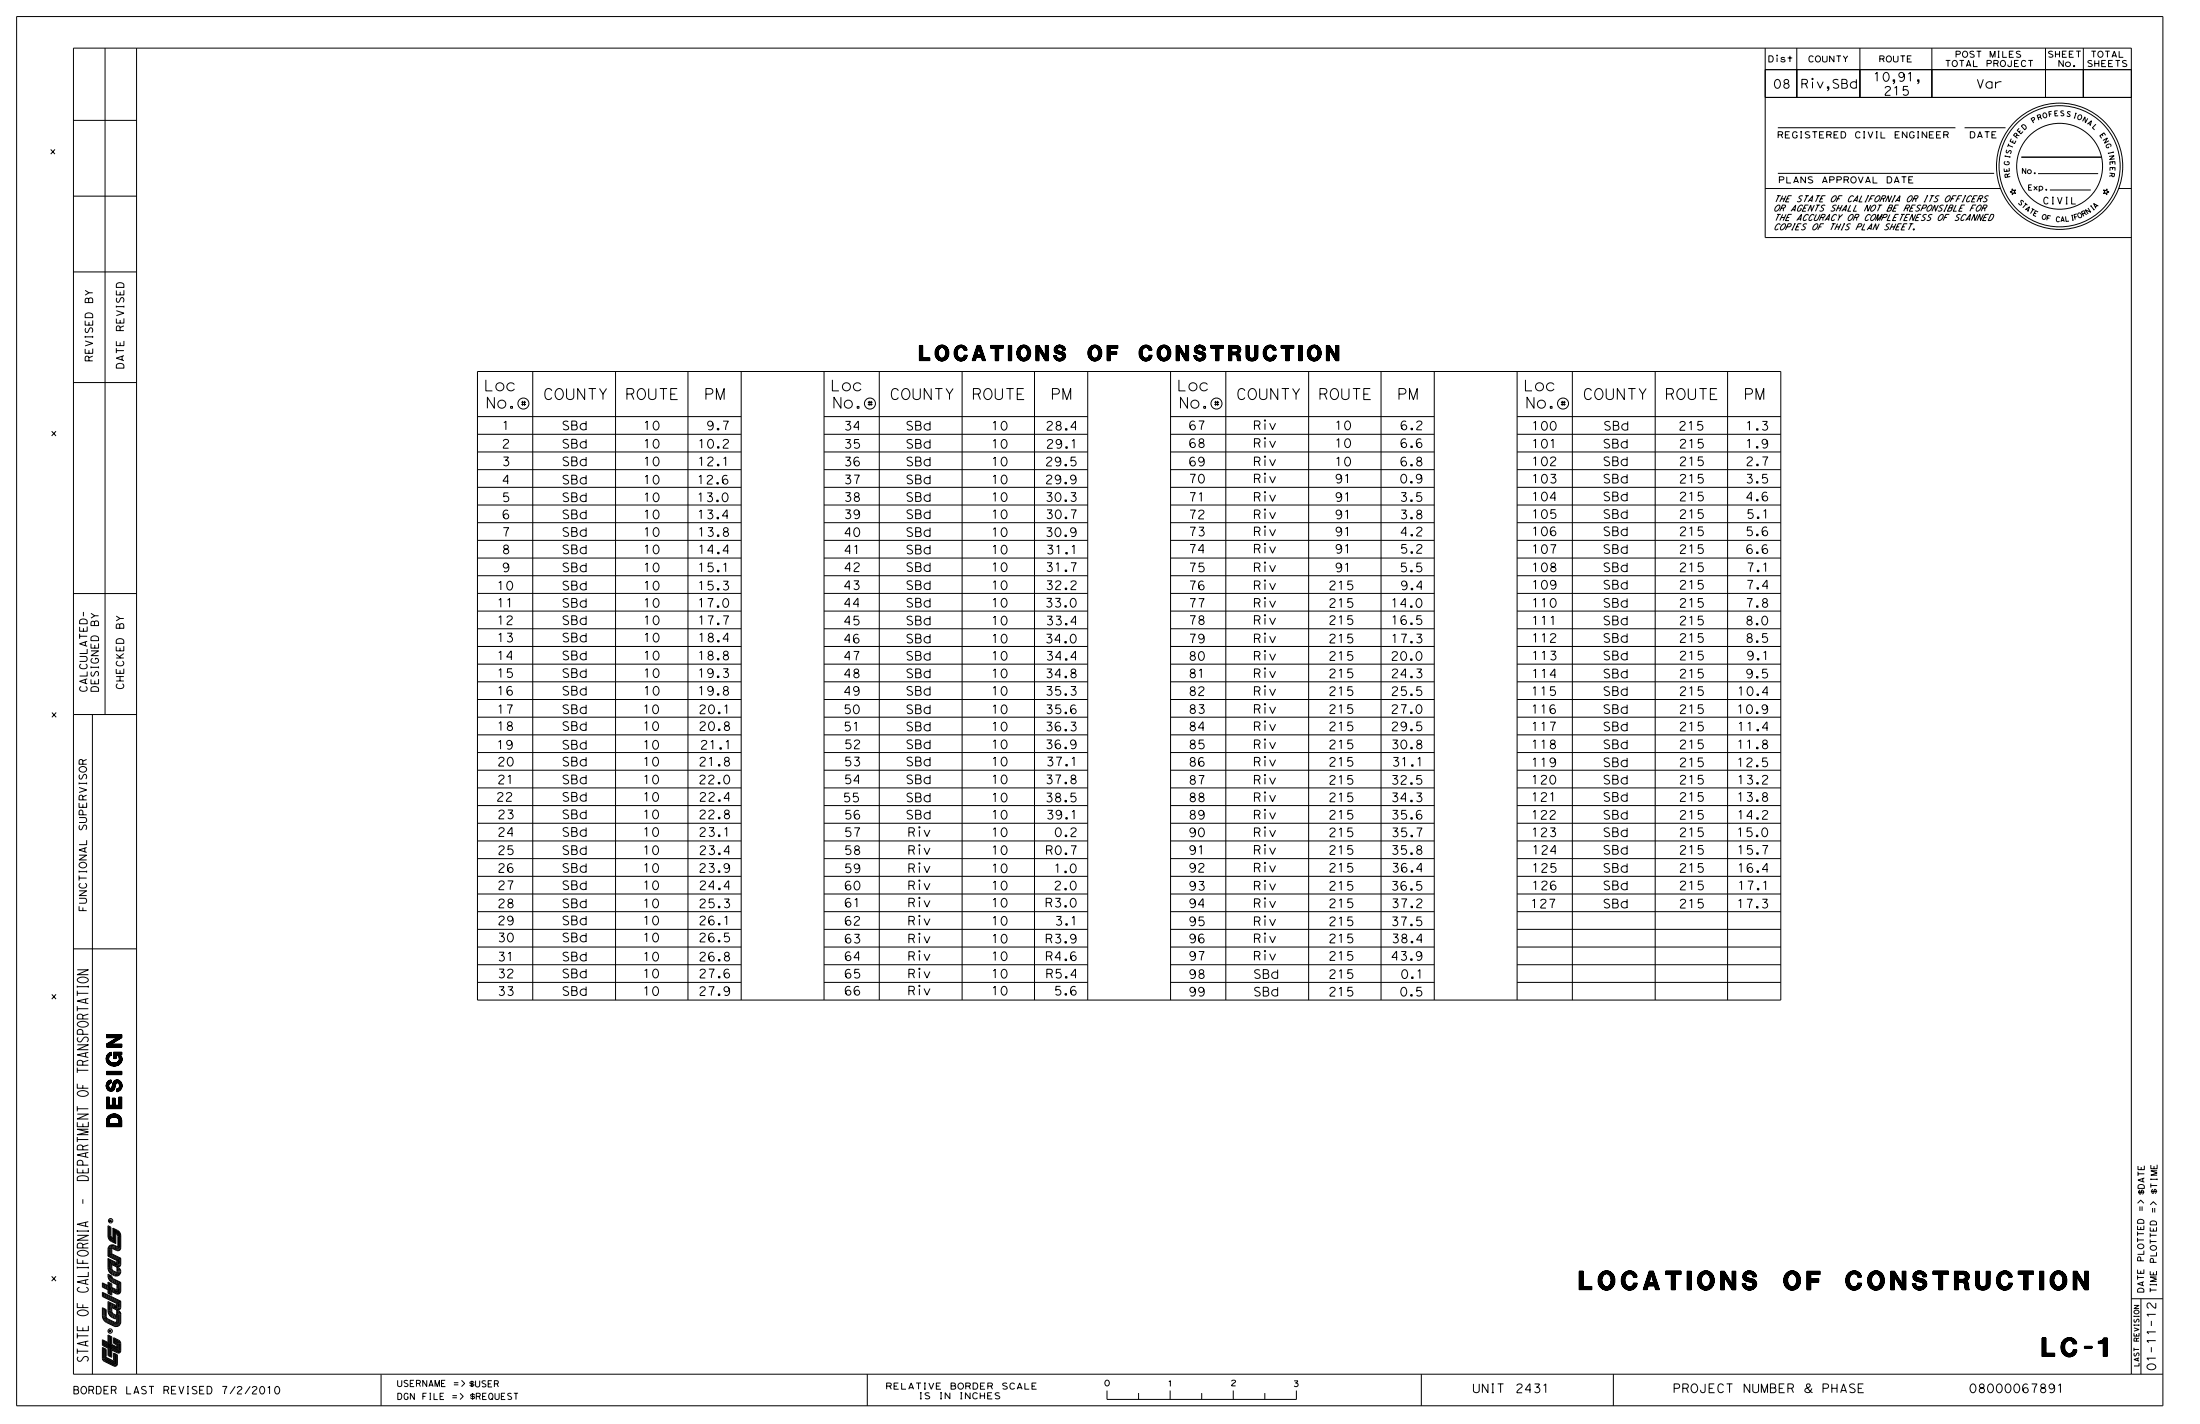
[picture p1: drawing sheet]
<svg xmlns="http://www.w3.org/2000/svg" width="432mm" height="279mm" viewBox="0 0 432 279" stroke-linecap="round" stroke-linejoin="round" font-family="sans-serif">
<g fill="none" stroke="#000" stroke-width=".2">
<path d="M3.3 3.2h421.2v272.6h-421.2zM20.6 9.4v130.8M26.8 9.4v260.2M346.5 19.1h71.8M346.5 13.7h71.8M346.5 9.4v37.2h71.8M348.8 11.3v.9M352.7 9.4v9.7M355.7 16.1v1.2M365 9.4v9.7M379.2 9.4v9.7M401.5 9.4v9.7"/>
<path d="M408.9 9.4v9.7M14.4 23.6h12.4M14.4 38.5h12.4M346.5 37h46.1M348.9 34h42.5M348.9 25.1h34.9M385.6 25.1h8M394.9 37l.3 .4 .4-.1-.2 .3 .2 .4-.4-.1-.2 .3-.1-.4-.4-.1 .4-.2zM396.7 30.8h15.7M400 34.1h11.8M402.3 37.3h8.1M412.9 37.3l.4 .1 .3-.3-.1 .4 .5 .2-.5 .1v.4l-.2-.3-.5 .1 .3-.4z"/>
<path d="M415.8 37h2.5M14.4 53.4h12.4M14.4 75.1h12.4M93.7 72.9h255.8v123.3h-255.8zM104.6 72.9v123.3M120.8 72.9v123.3M135 72.9v123.3M145.5 72.9v123.3M161.7 72.9v123.3M172.6 72.9v123.3M188.8 72.9v123.3M203 72.9v123.3"/>
<path d="M213.5 72.9v123.3M229.8 72.9v123.3M240.6 72.9v123.3M256.9 72.9v123.3M271.1 72.9v123.3M281.5 72.9v123.3M297.8 72.9v123.3M308.6 72.9v123.3M324.9 72.9v123.3M339.1 72.9v123.3M93.7 81.7h51.8M93.7 85.2h51.8"/>
<path d="M93.7 88.7h51.8M93.7 92.1h51.8M93.7 95.6h51.8M93.7 99.1h51.8M161.7 81.7h51.8M161.7 85.2h51.8M161.7 88.7h51.8M161.7 92.1h51.8M161.7 95.6h51.8M161.7 99.1h51.8M229.8 81.7h51.7M229.8 85.2h51.7"/>
<path d="M229.8 88.7h51.7M229.8 92.1h51.7M229.8 95.6h51.7M229.8 99.1h51.7M248.3 83.1v1.2M248.3 86.6v1.2M248.3 90.2v1.2M248.3 93.5v1.3M248.3 97.1v1.3M297.8 81.7h51.7M297.8 85.2h51.7M297.8 88.7h51.7"/>
<path d="M297.8 92.1h51.7M297.8 95.6h51.7M297.8 99.1h51.7M14.4 116.5h12.4M93.7 116.4h51.8M93.7 102.6h51.8M93.7 106h51.8M93.7 109.5h51.8M93.7 113h51.8M93.7 119.9h51.8M161.7 116.4h51.8M161.7 102.6h51.8"/>
<path d="M161.7 106h51.8M161.7 109.5h51.8M161.7 113h51.8M161.7 119.9h51.8M229.8 116.4h51.7M229.8 102.6h51.7M229.8 106h51.7M229.8 109.5h51.7M229.8 113h51.7M229.8 119.9h51.7M248.3 100.5v1.3M248.3 103.9v1.3"/>
<path d="M248.3 107.3v1.3M248.3 110.9v1.3M248.3 114.5v1.2M248.3 117.9v1.3M297.8 116.4h51.7M297.8 102.6h51.7M297.8 106h51.7M297.8 109.5h51.7M297.8 113h51.7M297.8 119.9h51.7M93.7 123.4h51.8M93.7 126.8h51.8"/>
<path d="M93.7 130.3h51.8M93.7 133.8h51.8M93.7 137.2h51.8M161.7 123.4h51.8M161.7 126.8h51.8M161.7 130.3h51.8M161.7 133.8h51.8M161.7 137.2h51.8M229.8 123.4h51.7M229.8 126.8h51.7M229.8 130.3h51.7M229.8 133.8h51.7"/>
<path d="M229.8 137.2h51.7M248.3 121.3v1.2M248.3 124.9v1.2M248.3 128.3v1.3M248.3 131.7v1.3M248.3 135.2v1.3M248.3 138.7v1.3M297.8 123.4h51.7M297.8 126.8h51.7M297.8 130.3h51.7M297.8 133.8h51.7M297.8 137.2h51.7"/>
<path d="M14.4 140.2h12.4M18.1 140.2v129.4M93.7 140.7h51.8M93.7 144.2h51.8M93.7 147.7h51.8M93.7 151.1h51.8M93.7 154.6h51.8M93.7 158.1h51.8M161.7 140.7h51.8M161.7 144.2h51.8M161.7 147.7h51.8M161.7 151.1h51.8"/>
<path d="M161.7 154.6h51.8M161.7 158.1h51.8M229.8 140.7h51.7M229.8 144.2h51.7M229.8 147.7h51.7M229.8 151.1h51.7M229.8 154.6h51.7M229.8 158.1h51.7M248.3 142.1v1.3M248.3 145.7v1.2M248.3 149.1v1.2M248.3 152.6v1.3"/>
<path d="M248.3 156.1v1.2M248.3 159.5v1.2M297.8 140.7h51.7M297.8 144.2h51.7M297.8 147.7h51.7M297.8 151.1h51.7M297.8 154.6h51.7M297.8 158.1h51.7M93.7 161.5h51.8M93.7 165h51.8M93.7 168.5h51.8M93.7 171.9h51.8"/>
<path d="M93.7 175.4h51.8M93.7 178.9h51.8M161.7 161.5h51.8M161.7 165h51.8M161.7 168.5h51.8M161.7 171.9h51.8M161.7 175.4h51.8M161.7 178.9h51.8M180.4 162.9v1.2M180.4 166.4v1.3M180.4 170v1.2M180.4 173.4v1.2"/>
<path d="M180.4 176.7v1.3M229.8 161.5h51.7M229.8 165h51.7M229.8 168.5h51.7M229.8 171.9h51.7M229.8 175.4h51.7M229.8 178.9h51.7M248.3 162.9v1.3M248.3 166.4v1.2M248.3 169.9v1.2M248.3 173.4v1.3M248.3 176.8v1.3"/>
<path d="M297.8 161.5h51.7M297.8 165h51.7M297.8 168.5h51.7M297.8 171.9h51.7M297.8 175.4h51.7M297.8 178.9h51.7M14.4 186.2h12.4M15.2 193.4v.4M15.2 194.4v1M15.2 197.4v1M15.2 197.9h2.1M15.2 194.9h2.1"/>
<path d="M15.2 193.6h2.1M15.2 190.3h2.1l-2.1 .9h2.1M15.3 192l.4-.2a1.17 1.17 0 0 1 1.6 .6 1.41 1.41 0 0 1-2.1-.1zM16.2 199.3a.6 .6 0 0 0-.5-.3 .6 .6 0 0 0-.5 .3v.6h2.1M16.8 196v.8M17.3 193.4v.4M17.3 199l-1.1 .3v.6M17.3 195.9l-2.1 .5 2.1 .5M93.7 182.3h51.8M93.7 185.8h51.8M93.7 189.3h51.8M93.7 192.8h51.8"/>
<path d="M161.7 182.3h51.8M161.7 185.8h51.8M161.7 189.3h51.8M161.7 192.8h51.8M180.4 180.3v1.2M180.4 183.8v1.2M180.4 187.2v1.3M180.4 190.7v1.2M180.4 194v1.3M229.8 182.3h51.7M229.8 185.8h51.7M229.8 189.3h51.7"/>
<path d="M229.8 192.8h51.7M248.3 180.4v1.2M248.3 183.7v1.3M248.3 187.2v1.2M297.8 182.3h51.7M297.8 185.8h51.7M297.8 189.3h51.7M297.8 192.8h51.7M15.2 212.6v.9h2.1M15.2 209.5v1M15.2 217v1M15.2 217.5h2.1"/>
<path d="M15.2 210h2.1M15.2 218.6h2.1l-2.1 1h2.1M15.2 205h2.1l-2.1 1h2.1M15.3 214.3l.4-.2a1.17 1.17 0 0 1 1.6 .6 1.41 1.41 0 0 1-2.1-.1zM15.3 200.7l.4-.2a1.17 1.17 0 0 1 1.6 .6 1.41 1.41 0 0 1-2.1-.1zM15.3 203.5a.52 .52 0 0 0 .1 .9 .52 .52 0 0 0 .8-.4 .55 .55 0 0 1 .8-.5 .55 .55 0 0 1 .1 .9M16.2 208.4a.6 .6 0 0 0-.5-.4 .6 .6 0 0 0-.5 .4v.6h2.1M16.3 212.9v.6M16.3 202.9v-.6a.61 .61 0 0 0-.6-.3 .61 .61 0 0 0-.5 .3v.6h2.1M16.8 206.6v.8M17.3 208l-1.1 .4v.6M17.3 206.5l-2.1 .5 2.1 .5"/>
<path d="M15.2 223.1v1M15.2 223.6h2.1M15.2 231a1.61 1.61 0 0 1 2.1 .2v.4h-2.1zM16.2 225a.6 .6 0 0 0-.5-.4 .6 .6 0 0 0-.5 .4v.6h2.1M16.3 235.3v.9M16.3 228.6v-.6a.61 .61 0 0 0-.6-.3 .61 .61 0 0 0-.5 .3v.6h2.1M16.3 220.4v.7M16.3 229.5v.6M16.8 226.2v.8M16.8 239.8v.8M17.3 239.7l-2.1 .5 2.1 .5M17.3 229.2v.9h-2.1v-.9"/>
<path d="M17.3 226.1l-2.1 .5 2.1 .5M17.3 224.6l-1.1 .4v.6M17.3 221.6h-2.1l2.1 .5-2.1 .5h2.1M17.3 220.1v1h-2.1v-.9M422 236.4l.6-.6 .7 .6M15.2 255.7v.9h2.1M15.2 247v.9h2.1M15.2 241.4v.3M15.2 248.5v.4M15.2 248.7h2.1M15.2 241.5h2.1M15.2 242.4h2.1l-2.1 .9h2.1"/>
<path d="M15.3 257.3l.4-.2a1.17 1.17 0 0 1 1.6 .6 1.41 1.41 0 0 1-2.1-.1zM15.3 245.6l.4-.2a1.17 1.17 0 0 1 1.6 .6 1.41 1.41 0 0 1-2.1-.1zM15.6 252.6a.49 .49 0 0 0-.4 .6 .49 .49 0 0 0 .7 .3 1.1 1.1 0 0 0 1.4-.5l-.1-.3-.3-.1M16.2 244.2a.6 .6 0 0 0-.5-.3 .6 .6 0 0 0-.5 .3v.7h2.1M16.3 247.3v.6M16.3 255.9v.7M16.8 251.1v.8M17.3 249.6v.9h-2.1M17.3 241.4v.3M17.3 248.5v.4M17.3 251l-2.1 .5 2.1 .5M17.3 243.9l-1.1 .3v.7"/>
<path d="M20.2 252.3l3.1 1.5M20.2 253.9l3.2 1.6v1l-.2 .3-1.6-.7M20.2 254.1l3 1.5v.9l-.1 .1-1.5-.7M20.4 256.9v1.3a1.18 1.18 0 0 0 .6 1l1.7 .8 .6-.2 .1-.4v-1.5l-.4-.4M20.5 256.9v1.3M21.2 246.9l.7 1.2M21.2 246.9v1.9a1.65 1.65 0 0 0 2.1 1.4l.4-.4v-.4l-.2-.5-1.6-.8M21.2 252.2l-1.1-.5v.8l1.1 .6M21.2 252.2v-.6l.7 .3v.7M21.2 253.1v.7l.7 .3v-.7M21.2 252.2l.7 1.2M21.2 246.5l1.8 .8"/>
<path d="M21.2 246.9l1.5 .7h.2l.1-.3M21.3 250.2l.5 .3 .4 .5 1.4 .7v1.6a.5 .5 0 0 1-.7 .4l-1.1-.5v.7l-.5-.2v-.7l-1.1-.5v-.6l1.1 .5v-.6l.5 .2v.7l1 .4 .3-.3v-.8a1.98 1.98 0 0 1-1.8-1.7zM21.4 240.8l.1 2a1.46 1.46 0 0 0 1.1 .9M21.5 255.7v1.5a1.35 1.35 0 0 0 1.5 1.2M21.5 250.3a1.17 1.17 0 0 0 .6 1.1l1.1 .5v1.7M21.5 251.8v2M21.5 248.8a1.38 1.38 0 0 0 1.6 1.2 .56 .56 0 0 0 .3-.5 .56 .56 0 0 0-.3-.5M21.5 240.8v1.7a1.18 1.18 0 0 0 1.1 1.1M21.6 255.7v1.5a1.13 1.13 0 0 0 1.4 1M21.6 242.5l.2 .5 .8 .4M21.6 251.9v1.9M21.7 248.8a1.19 1.19 0 0 0 1.3 1.1l.2-.4-.1-.3"/>
<path d="M21.7 250.4l.3 .7 1.4 .7v1.8l-3.2-1.5M21.9 248.1l.1 1 .8 .5 .2-.1v-.9M21.9 252.6l-.7 .5M21.9 246l-.7 .5M21.9 246l1.8 .9M22.2 242.9l.5 1.1M22.2 241l.5 1.1M22.2 241a1.74 1.74 0 0 1 1.5 1.5v2.5l-.3 .3-.3 .1-1.1-.4-.1 1M22.2 242.9l-.3-.2-.1-.3v-1.6l-.6-.3v2a1.17 1.17 0 0 0 .7 1.1l.8 .4M22.2 241v1.9M22.3 241.3l1.1 .5M22.3 241.4l1 .5"/>
<path d="M22.3 241.6l.9 .5 .2 .5M22.3 241.5l1 .5 .2 .6M22.4 244.4a.73 .73 0 0 0-1.1 .7v1.3l1.8 .9-.1 .4-.2 .1-1.5-.7v1.7a1.49 1.49 0 0 0 1.2 1.4M22.4 241.6v1.7M22.5 241.7v1.7M22.7 242.1l.3 .2 .1 .3v1.9l-.1 .1a1.11 1.11 0 0 0-1.6 0l-.2 .5v1.4M22.7 242.1v1.9M22.9 255.8v.2l-.3 .1-1.4-.7v1.8a1.74 1.74 0 0 0 1.7 1.6v.4l-.2 .3-1.7-.8-.2-.4v-1.4l-.7-.3v1.6M22.9 257v.8l-.2 .2a.81 .81 0 0 1-.8-.7v-.7l1.4 .6M23 252.1l-.1 .9-1-.4M23 241.5l-.7-.3v1.9a.76 .76 0 0 1-.7-.7v-1.5l-.3-.2v1.8a1.37 1.37 0 0 0 1.3 1.3v-1.9a.77 .77 0 0 1 .7 .7l-.1 2-.3 .1-.5-.3M23 241.5a1.05 1.05 0 0 1 .6 1v2.3a.45 .45 0 0 1-.7 .4l-.7-.3h-.3l-.1 1.2 1.8 .9v1a.46 .46 0 0 1-.7 .5l-1.1-.6v.9a1.02 1.02 0 0 0 1.2 .9l.1-.9a.74 .74 0 0 1 .4 1 .74 .74 0 0 1-1 .4"/>
<path d="M23 257.6l.2 .3v1.5a.46 .46 0 0 1-.6 .4l-1.5-.7a1.01 1.01 0 0 1-.6-.9M23 257.8v.2a.9 .9 0 0 1-1.2-.7v-.9l1.1 .5a.46 .46 0 0 0 .7-.4v-1.1l-3.4-1.6v.5l2.8 1.4v.4l-.2 .1-1.5-.6v1.6a1.54 1.54 0 0 0 1.7 1.4M23.1 241.7l.3 .4 .2 .5M23.2 255.9a.49 .49 0 0 1-.7 .4M23.2 259.2a.56 .56 0 0 1-.8 .5M23.2 257.3l-.2-.1v2l-.3 .4-.2-.1-1.6-.8-.2-.4v-1.3l-.5-.2a2.42 2.42 0 0 0 .5 2.4l1.7 .9a.79 .79 0 0 0 1.2-.7v-1.5l-.3-.6M23.2 252.8a.47 .47 0 0 1-.6 .4M23.2 247.5a.5 .5 0 0 1-.7 .4M23.2 244.8l-.1 .2-1-.5-.4 .1-.2 .3v1.4l1.7 .9v.8l-.1 .2-1.6-.8v1.4M23.3 257.2l.3 .4 .1 1.8a.91 .91 0 0 1-1.3 .8l-1.5-.7a1.46 1.46 0 0 1-.8-1.3M23.3 257.2l.4 .7M23.4 242.5v2.3"/>
<path d="M23.4 255.9l-.3 .5-.7 .1M23.4 244.8l-.2 .3-1-.4-.5 .1-.1 1.4 1.8 .9v.9l-.2 .3h-.2l-1.4-.6v1.1M23.4 252.8l-.3 .6h-.6M23.4 247.5l-.3 .5-.6 .1M23.4 244.5l-.1 .2-.5 .1M23.5 242.5v2.3M23.7 255.3l-.8 .5M23.7 246.9l-.7 .4M23.7 251.6l-.7 .5M23.7 255.3l-3.6-1.7v.8l2.8 1.4M23.7 255.3v1.4l-.5 .4-.3-.1M23.7 251.6v1.7l-.1 .4-.6 .2-1.1-.5"/>
<path d="M23.7 251.6l-1.4-.7-.4-.5-.7-.4a1.56 1.56 0 0 0 .8 1.6l1 .5M23.7 246.9v1.3l-.5 .4h-.3M418.3 254.8h6.2M420.2 254.8v14.8M15.2 261.6v1M15.2 264.6v1M15.2 265.1h2.1M15.2 262.1h2.1M15.3 266.2a.52 .52 0 0 0 .1 .9 .52 .52 0 0 0 .8-.5 .55 .55 0 0 1 .8-.4 .55 .55 0 0 1 .1 .9M16.3 260.5v.6M16.8 263.2v.8M17.3 263.1l-2.1 .5 2.1 .5"/>
<path d="M17.3 260.1v1h-2.1v-.9M20.1 262.9l1.1 .5v-1.5l.7 .4v1.5l1 .5v-.4l-.6-.3v-1.1l1 .4 .3 .4 .1 1.8a.44 .44 0 0 1-.6 .3l-1.2-.5v1.4l-.7-.3v-1.5l-1.1-.5zM20.2 263.8l3 1.4M20.2 264.6l.5 .2v1.6l1.7 .8v-1.5l.5 .2-.1 1.9-.4 .1-2-1-.2-.4zM20.2 263.6l3.1 1.5M20.2 263.2l2.9 1.4v-.9l-.7-.3M20.3 264.6l.1 2.2 2.1 1 .3-.2v-1.8M20.4 266.7l2.2 1M20.5 264.7v1.9l2.2 1v-1.8M20.6 264.7v1.8l1.9 .9v-1.7M20.7 266.3l1.7 .8M20.8 266.2v-1.5l-.7-.3v2.4l.4 .3 1.9 .9a.47 .47 0 0 0 .6-.4v-1.8l-.7-.3v1.4"/>
<path d="M21.3 263.6l-1.1-.5v.8l1.1 .5M21.3 262.1l.5 .3v3.7l-.5-.2zM21.4 262.2v3.7M21.6 262.2v3.8M21.7 262.3v3.8M21.8 263.9l1.3 .6M22.4 262.8l1 .6v1.7l-.2 .1M22.4 263.1l.9 .4v1.5l-3.1-1.5M22.4 263.2l.8 .4v1.2l-3-1.5M22.4 262.9l1 .5M23.1 263.8l-.7-.3v-.8l.8 .4 .3 .3v1.9h-.4l-1.3-.6M23.4 265l-.2 .2"/>
<path d="M74.8 269.7v6.1M170.2 269.6v6.2M217.3 272.8v1.8h37.1v-1.8M223.5 273.3v1.3M229.7 272.8v1.8M235.9 273.3v1.3M242.1 272.8v1.8M248.2 273.3v1.3M279 269.6v6.2M316.7 269.6v6.2M424.5 269.6h-410.1v-260.2h403.9v260.2"/>
<circle cx="348.8" cy="10.9" r=".09"/>
<circle cx="355.7" cy="15.5" r=".12"/>
<circle cx="404.2" cy="32.6" r="11.9"/>
<circle cx="404.2" cy="32.6" r="12.4"/>
<circle cx="404.2" cy="32.6" r="8.4"/>
<circle cx="102.7" cy="79.2" r="1.08"/>
<circle cx="170.7" cy="79.2" r="1.08"/>
<circle cx="238.8" cy="79.2" r="1.08"/>
<circle cx="306.8" cy="79.2" r="1.08"/>
<circle cx="248.3" cy="96.6" r=".12"/>
<circle cx="248.3" cy="93" r=".12"/>
<circle cx="248.3" cy="82.5" r=".12"/>
<circle cx="248.3" cy="86" r=".12"/>
<circle cx="248.3" cy="89.6" r=".12"/>
<circle cx="248.3" cy="110.4" r=".12"/>
<circle cx="248.3" cy="113.9" r=".12"/>
<circle cx="248.3" cy="100" r=".12"/>
<circle cx="248.3" cy="106.7" r=".12"/>
<circle cx="248.3" cy="103.4" r=".12"/>
<circle cx="248.3" cy="117.4" r=".12"/>
<circle cx="248.3" cy="124.3" r=".12"/>
<circle cx="248.3" cy="138.2" r=".12"/>
<circle cx="248.3" cy="120.7" r=".12"/>
<circle cx="248.3" cy="127.8" r=".12"/>
<circle cx="248.3" cy="134.7" r=".12"/>
<circle cx="248.3" cy="131.2" r=".12"/>
<circle cx="248.3" cy="152.1" r=".12"/>
<circle cx="248.3" cy="158.9" r=".12"/>
<circle cx="248.3" cy="145.1" r=".12"/>
<circle cx="248.3" cy="148.5" r=".12"/>
<circle cx="248.3" cy="155.5" r=".12"/>
<circle cx="248.3" cy="141.6" r=".12"/>
<circle cx="180.4" cy="179.7" r=".12"/>
<circle cx="180.4" cy="162.3" r=".12"/>
<circle cx="180.4" cy="165.9" r=".12"/>
<circle cx="180.4" cy="176.2" r=".12"/>
<circle cx="180.4" cy="172.8" r=".12"/>
<circle cx="180.4" cy="169.4" r=".12"/>
<circle cx="248.3" cy="165.8" r=".12"/>
<circle cx="248.3" cy="176.3" r=".12"/>
<circle cx="248.3" cy="179.8" r=".12"/>
<circle cx="248.3" cy="169.3" r=".12"/>
<circle cx="248.3" cy="172.9" r=".12"/>
<circle cx="248.3" cy="162.4" r=".12"/>
<circle cx="180.4" cy="190.1" r=".12"/>
<circle cx="180.4" cy="183.2" r=".12"/>
<circle cx="180.4" cy="186.7" r=".12"/>
<circle cx="180.4" cy="193.4" r=".12"/>
<circle cx="248.3" cy="186.6" r=".12"/>
<circle cx="248.3" cy="183.2" r=".12"/>
<circle cx="21.7" cy="239.5" r=".43"/>
<circle cx="21.6" cy="261.2" r=".43"/>
</g>
<g font-size="3.6">
<text x="309.9" y="253">LOCATIONS OF CONSTRUCTION</text>
<text x="400.8" y="266.1">LC-1</text>
</g>
<g font-size="3">
<text x="180.4" y="70.8">LOCATIONS OF CONSTRUCTION</text>
<text x="23.9" y="210.9" transform="rotate(-90 23.9 210.9)">IG N</text>
<text x="23.9" y="221.1" transform="rotate(-90 23.9 221.1)">D ES</text>
</g>
<g font-size="2.2">
<text x="94.9" y="76.7">Loc</text>
<text x="162.9" y="76.7">Loc</text>
<text x="230.9" y="76.7">Loc</text>
<text x="298.9" y="76.7">Loc</text>
<text x="95.3" y="80.1">No.</text>
<text x="106.5" y="78.4">COUNTY</text>
<text x="122.7" y="78.4">ROUTE</text>
<text x="138.1" y="78.4">PM</text>
<text x="163.3" y="80.1">No.</text>
<text x="174.6" y="78.4">COUNTY</text>
<text x="190.7" y="78.4">ROUTE</text>
<text x="206.2" y="78.4">PM</text>
<text x="231.3" y="80.1">No.</text>
<text x="242.6" y="78.4">COUNTY</text>
<text x="258.7" y="78.4">ROUTE</text>
<text x="274.2" y="78.4">PM</text>
<text x="299.3" y="80.1">No.</text>
<text x="310.6" y="78.4">COUNTY</text>
<text x="326.7" y="78.4">ROUTE</text>
<text x="342.2" y="78.4">PM</text>
</g>
<g font-size="1.8">
<text x="348" y="17.3">08</text>
<text x="353.3" y="17.3">Riv,SBd</text>
<text x="367.6" y="15.9">10,91,</text>
<text x="387.8" y="17.3">Var</text>
<text x="369.6" y="18.7">215</text>
</g>
<g font-size="1.7">
<text x="98.4" y="87.9">2</text>
<text x="98.4" y="84.3">1</text>
<text x="110.2" y="84.3">SBd</text>
<text x="110.2" y="87.9">SBd</text>
<text x="126.2" y="84.3">10</text>
<text x="126.2" y="87.9">10</text>
<text x="136.9" y="87.9">10.2</text>
<text x="138.5" y="84.3">9.7</text>
<text x="165.6" y="88">35</text>
<text x="165.6" y="84.4">34</text>
<text x="177.7" y="84.4">SBd</text>
<text x="177.7" y="88">SBd</text>
<text x="194.5" y="84.4">10</text>
<text x="194.5" y="88">10</text>
<text x="205.2" y="84.4">28.4</text>
<text x="205.2" y="88">29.1</text>
<text x="233.2" y="87.8">68</text>
<text x="233.2" y="84.3">67</text>
<text x="245.9" y="87.8">Riv</text>
<text x="245.9" y="84.3">Riv</text>
<text x="261.9" y="84.3">10</text>
<text x="261.9" y="87.8">10</text>
<text x="274.7" y="87.8">6.6</text>
<text x="274.7" y="84.3">6.2</text>
<text x="300.5" y="87.9">101</text>
<text x="300.5" y="84.4">100</text>
<text x="314.5" y="87.9">SBd</text>
<text x="314.6" y="84.4">SBd</text>
<text x="329.4" y="84.4">215</text>
<text x="329.5" y="87.9">215</text>
<text x="342.5" y="87.9">1.9</text>
<text x="342.5" y="84.4">1.3</text>
<text x="98.4" y="95">4</text>
<text x="98.4" y="91.4">3</text>
<text x="110.2" y="91.4">SBd</text>
<text x="110.2" y="95">SBd</text>
<text x="126.2" y="91.4">10</text>
<text x="126.2" y="95">10</text>
<text x="136.7" y="95">12.6</text>
<text x="136.8" y="91.4">12.1</text>
<text x="165.6" y="94.9">37</text>
<text x="165.6" y="91.4">36</text>
<text x="177.7" y="91.4">SBd</text>
<text x="177.7" y="94.9">SBd</text>
<text x="194.5" y="91.4">10</text>
<text x="194.5" y="94.9">10</text>
<text x="205" y="94.9">29.9</text>
<text x="205.1" y="91.4">29.5</text>
<text x="233.2" y="94.8">70</text>
<text x="233.2" y="91.4">69</text>
<text x="245.9" y="91.4">Riv</text>
<text x="245.9" y="94.8">Riv</text>
<text x="261.9" y="91.4">10</text>
<text x="261.9" y="94.8">91</text>
<text x="274.6" y="94.8">0.9</text>
<text x="274.7" y="91.4">6.8</text>
<text x="300.5" y="94.8">103</text>
<text x="300.5" y="91.4">102</text>
<text x="314.5" y="91.4">SBd</text>
<text x="314.5" y="94.8">SBd</text>
<text x="329.5" y="94.8">215</text>
<text x="329.5" y="91.4">215</text>
<text x="342.5" y="94.8">3.5</text>
<text x="342.5" y="91.4">2.7</text>
<text x="98.4" y="101.8">6</text>
<text x="98.4" y="98.4">5</text>
<text x="110.2" y="98.4">SBd</text>
<text x="110.2" y="101.8">SBd</text>
<text x="126.2" y="98.4">10</text>
<text x="126.2" y="101.8">10</text>
<text x="136.7" y="98.4">13.0</text>
<text x="136.8" y="101.8">13.4</text>
<text x="165.6" y="101.8">39</text>
<text x="165.6" y="98.4">38</text>
<text x="177.7" y="98.4">SBd</text>
<text x="177.7" y="101.8">SBd</text>
<text x="194.5" y="98.4">10</text>
<text x="194.5" y="101.8">10</text>
<text x="205.1" y="98.4">30.3</text>
<text x="205.1" y="101.8">30.7</text>
<text x="233.2" y="101.8">72</text>
<text x="233.2" y="98.4">71</text>
<text x="245.9" y="98.4">Riv</text>
<text x="245.9" y="101.8">Riv</text>
<text x="261.9" y="98.4">91</text>
<text x="261.9" y="101.8">91</text>
<text x="274.6" y="98.4">3.5</text>
<text x="274.7" y="101.8">3.8</text>
<text x="300.5" y="101.7">105</text>
<text x="300.5" y="98.3">104</text>
<text x="314.5" y="98.3">SBd</text>
<text x="314.5" y="101.7">SBd</text>
<text x="329.5" y="101.7">215</text>
<text x="329.5" y="98.3">215</text>
<text x="342.5" y="98.3">4.6</text>
<text x="342.7" y="101.7">5.1</text>
<text x="98.4" y="105.2">7</text>
<text x="110.2" y="105.2">SBd</text>
<text x="126.2" y="105.2">10</text>
<text x="136.8" y="105.2">13.8</text>
<text x="165.6" y="105.3">40</text>
<text x="177.7" y="105.3">SBd</text>
<text x="194.5" y="105.3">10</text>
<text x="205" y="105.3">30.9</text>
<text x="233.2" y="105.2">73</text>
<text x="245.9" y="105.2">Riv</text>
<text x="261.9" y="105.2">91</text>
<text x="274.7" y="105.2">4.2</text>
<text x="300.5" y="105.1">106</text>
<text x="314.5" y="105.1">SBd</text>
<text x="329.5" y="105.1">215</text>
<text x="342.5" y="105.1">5.6</text>
<text x="98.4" y="112.2">9</text>
<text x="98.4" y="108.7">8</text>
<text x="110.2" y="108.7">SBd</text>
<text x="110.2" y="112.2">SBd</text>
<text x="126.2" y="108.7">10</text>
<text x="126.2" y="112.2">10</text>
<text x="136.8" y="112.2">15.1</text>
<text x="136.9" y="108.7">14.4</text>
<text x="165.6" y="112.1">42</text>
<text x="165.6" y="108.7">41</text>
<text x="177.7" y="108.7">SBd</text>
<text x="177.7" y="112.1">SBd</text>
<text x="194.5" y="108.7">10</text>
<text x="194.5" y="112.1">10</text>
<text x="205.1" y="112.1">31.7</text>
<text x="205.2" y="108.7">31.1</text>
<text x="233.2" y="112.2">75</text>
<text x="233.2" y="108.5">74</text>
<text x="245.9" y="108.5">Riv</text>
<text x="245.9" y="112.2">Riv</text>
<text x="261.9" y="108.6">91</text>
<text x="261.9" y="112.2">91</text>
<text x="274.6" y="112.2">5.5</text>
<text x="274.7" y="108.5">5.2</text>
<text x="300.5" y="108.6">107</text>
<text x="300.5" y="112.2">108</text>
<text x="314.5" y="108.6">SBd</text>
<text x="314.5" y="112.2">SBd</text>
<text x="329.5" y="112.2">215</text>
<text x="329.5" y="108.6">215</text>
<text x="342.5" y="108.6">6.6</text>
<text x="342.7" y="112.2">7.1</text>
<text x="97.4" y="115.8">10</text>
<text x="97.4" y="119.2">11</text>
<text x="110.2" y="115.8">SBd</text>
<text x="110.2" y="119.2">SBd</text>
<text x="126.2" y="115.8">10</text>
<text x="126.2" y="119.2">10</text>
<text x="136.8" y="119.2">17.0</text>
<text x="136.8" y="115.8">15.3</text>
<text x="165.5" y="115.7">43</text>
<text x="165.5" y="119.1">44</text>
<text x="177.7" y="115.7">SBd</text>
<text x="177.7" y="119.1">SBd</text>
<text x="194.5" y="115.7">10</text>
<text x="194.5" y="119.1">10</text>
<text x="205" y="119.1">33.0</text>
<text x="205.1" y="115.7">32.2</text>
<text x="233.2" y="115.7">76</text>
<text x="233.2" y="119.2">77</text>
<text x="245.9" y="115.7">Riv</text>
<text x="245.9" y="119.2">Riv</text>
<text x="260.7" y="115.7">215</text>
<text x="260.7" y="119.2">215</text>
<text x="272.9" y="119.2">14.0</text>
<text x="274.7" y="115.7">9.4</text>
<text x="300.5" y="115.6">109</text>
<text x="300.5" y="119.2">110</text>
<text x="314.5" y="115.6">SBd</text>
<text x="314.5" y="119.2">SBd</text>
<text x="329.5" y="119.2">215</text>
<text x="329.5" y="115.6">215</text>
<text x="342.5" y="119.2">7.8</text>
<text x="342.6" y="115.6">7.4</text>
<text x="97.4" y="122.6">12</text>
<text x="97.4" y="126">13</text>
<text x="110.2" y="122.6">SBd</text>
<text x="110.2" y="126">SBd</text>
<text x="126.2" y="122.6">10</text>
<text x="126.2" y="126">10</text>
<text x="136.9" y="122.6">17.7</text>
<text x="136.9" y="126">18.4</text>
<text x="165.5" y="122.6">45</text>
<text x="177.7" y="122.6">SBd</text>
<text x="194.5" y="122.6">10</text>
<text x="205.2" y="122.6">33.4</text>
<text x="233.2" y="122.5">78</text>
<text x="245.9" y="122.5">Riv</text>
<text x="260.7" y="122.5">215</text>
<text x="272.9" y="122.5">16.5</text>
<text x="300.5" y="122.6">111</text>
<text x="314.5" y="122.6">SBd</text>
<text x="329.5" y="122.6">215</text>
<text x="342.5" y="122.6">8.0</text>
<text x="97.4" y="129.5">14</text>
<text x="110.2" y="129.5">SBd</text>
<text x="126.2" y="129.5">10</text>
<text x="136.8" y="129.5">18.8</text>
<text x="165.5" y="126.2">46</text>
<text x="165.5" y="129.5">47</text>
<text x="177.7" y="126.2">SBd</text>
<text x="177.7" y="129.5">SBd</text>
<text x="194.5" y="126.2">10</text>
<text x="194.5" y="129.5">10</text>
<text x="205" y="126.2">34.0</text>
<text x="205.2" y="129.5">34.4</text>
<text x="233.2" y="126.1">79</text>
<text x="233.2" y="129.6">80</text>
<text x="245.9" y="126.1">Riv</text>
<text x="245.9" y="129.6">Riv</text>
<text x="260.7" y="126.1">215</text>
<text x="260.7" y="129.6">215</text>
<text x="272.9" y="129.6">20.0</text>
<text x="272.9" y="126.1">17.3</text>
<text x="300.5" y="126">112</text>
<text x="300.5" y="129.5">113</text>
<text x="314.5" y="129.5">SBd</text>
<text x="314.5" y="126">SBd</text>
<text x="329.5" y="129.5">215</text>
<text x="329.5" y="126">215</text>
<text x="342.5" y="126">8.5</text>
<text x="342.7" y="129.5">9.1</text>
<text x="97.4" y="132.9">15</text>
<text x="97.4" y="136.4">16</text>
<text x="110.2" y="132.9">SBd</text>
<text x="110.2" y="136.4">SBd</text>
<text x="126.2" y="132.9">10</text>
<text x="126.2" y="136.4">10</text>
<text x="136.8" y="132.9">19.3</text>
<text x="136.8" y="136.4">19.8</text>
<text x="165.5" y="133">48</text>
<text x="165.5" y="136.4">49</text>
<text x="177.7" y="133">SBd</text>
<text x="177.7" y="136.4">SBd</text>
<text x="194.5" y="133">10</text>
<text x="194.5" y="136.4">10</text>
<text x="205.1" y="136.4">35.3</text>
<text x="205.1" y="133">34.8</text>
<text x="233.2" y="133">81</text>
<text x="233.2" y="136.5">82</text>
<text x="245.9" y="133">Riv</text>
<text x="245.9" y="136.5">Riv</text>
<text x="260.7" y="133">215</text>
<text x="260.7" y="136.5">215</text>
<text x="272.9" y="136.5">25.5</text>
<text x="272.9" y="133">24.3</text>
<text x="300.4" y="136.5">115</text>
<text x="300.5" y="133">114</text>
<text x="314.5" y="133">SBd</text>
<text x="314.5" y="136.5">SBd</text>
<text x="329.5" y="133">215</text>
<text x="329.5" y="136.5">215</text>
<text x="340.9" y="136.5">10.4</text>
<text x="342.5" y="133">9.5</text>
<text x="97.4" y="140">17</text>
<text x="97.5" y="143.3">18</text>
<text x="110.2" y="140">SBd</text>
<text x="110.2" y="143.3">SBd</text>
<text x="126.1" y="140">10</text>
<text x="126.1" y="143.3">10</text>
<text x="137" y="140">20.1</text>
<text x="137" y="143.3">20.8</text>
<text x="165.5" y="140">50</text>
<text x="165.5" y="143.4">51</text>
<text x="177.7" y="140">SBd</text>
<text x="177.7" y="143.4">SBd</text>
<text x="194.5" y="140">10</text>
<text x="194.5" y="143.4">10</text>
<text x="205.1" y="143.4">36.3</text>
<text x="205.1" y="140">35.6</text>
<text x="233.2" y="140">83</text>
<text x="233.2" y="143.4">84</text>
<text x="245.9" y="140">Riv</text>
<text x="245.9" y="143.4">Riv</text>
<text x="260.7" y="140">215</text>
<text x="260.7" y="143.4">215</text>
<text x="272.9" y="140">27.0</text>
<text x="272.9" y="143.4">29.5</text>
<text x="300.4" y="140">116</text>
<text x="300.4" y="143.4">117</text>
<text x="314.5" y="140">SBd</text>
<text x="314.5" y="143.4">SBd</text>
<text x="329.5" y="140">215</text>
<text x="329.5" y="143.4">215</text>
<text x="340.8" y="140">10.9</text>
<text x="340.9" y="143.4">11.4</text>
<text x="97.4" y="147">19</text>
<text x="110.2" y="147">SBd</text>
<text x="126.1" y="147">10</text>
<text x="137.3" y="147">21.1</text>
<text x="165.6" y="146.9">52</text>
<text x="177.7" y="146.9">SBd</text>
<text x="194.5" y="146.9">10</text>
<text x="205" y="146.9">36.9</text>
<text x="233.2" y="146.9">85</text>
<text x="245.9" y="146.9">Riv</text>
<text x="260.7" y="146.9">215</text>
<text x="272.9" y="146.9">30.8</text>
<text x="300.4" y="146.9">118</text>
<text x="314.5" y="146.9">SBd</text>
<text x="329.5" y="146.9">215</text>
<text x="340.8" y="146.9">11.8</text>
<text x="97.5" y="150.3">20</text>
<text x="97.5" y="153.8">21</text>
<text x="110.2" y="150.3">SBd</text>
<text x="110.2" y="153.8">SBd</text>
<text x="126.1" y="150.3">10</text>
<text x="126.1" y="153.8">10</text>
<text x="137" y="153.8">22.0</text>
<text x="137" y="150.3">21.8</text>
<text x="165.6" y="150.3">53</text>
<text x="165.6" y="153.8">54</text>
<text x="177.7" y="150.3">SBd</text>
<text x="177.7" y="153.8">SBd</text>
<text x="194.5" y="150.3">10</text>
<text x="194.5" y="153.8">10</text>
<text x="205.1" y="153.8">37.8</text>
<text x="205.2" y="150.3">37.1</text>
<text x="233.2" y="150.3">86</text>
<text x="233.2" y="153.9">87</text>
<text x="245.9" y="150.3">Riv</text>
<text x="245.9" y="153.9">Riv</text>
<text x="260.7" y="150.3">215</text>
<text x="260.7" y="153.9">215</text>
<text x="272.9" y="153.9">32.5</text>
<text x="273.1" y="150.3">31.1</text>
<text x="300.4" y="150.4">119</text>
<text x="300.4" y="153.8">120</text>
<text x="314.5" y="150.4">SBd</text>
<text x="314.5" y="153.8">SBd</text>
<text x="329.5" y="150.4">215</text>
<text x="329.5" y="153.8">215</text>
<text x="340.8" y="150.4">12.5</text>
<text x="340.8" y="153.8">13.2</text>
<text x="97.3" y="157.2">22</text>
<text x="97.6" y="160.6">23</text>
<text x="110.2" y="157.2">SBd</text>
<text x="110.2" y="160.6">SBd</text>
<text x="126.1" y="157.2">10</text>
<text x="126.1" y="160.7">10</text>
<text x="137" y="160.6">22.8</text>
<text x="137.1" y="157.2">22.4</text>
<text x="165.4" y="157.3">55</text>
<text x="165.6" y="160.7">56</text>
<text x="177.7" y="157.3">SBd</text>
<text x="177.7" y="160.7">SBd</text>
<text x="194.5" y="157.3">10</text>
<text x="194.5" y="160.7">10</text>
<text x="205.1" y="157.3">38.5</text>
<text x="205.2" y="160.7">39.1</text>
<text x="233.2" y="157.3">88</text>
<text x="233.2" y="160.7">89</text>
<text x="245.9" y="157.3">Riv</text>
<text x="245.9" y="160.7">Riv</text>
<text x="260.7" y="157.3">215</text>
<text x="260.7" y="160.7">215</text>
<text x="272.9" y="157.3">34.3</text>
<text x="272.9" y="160.7">35.6</text>
<text x="300.4" y="157.2">121</text>
<text x="300.4" y="160.7">122</text>
<text x="314.5" y="157.2">SBd</text>
<text x="314.5" y="160.7">SBd</text>
<text x="329.5" y="157.2">215</text>
<text x="329.5" y="160.7">215</text>
<text x="340.8" y="157.2">13.8</text>
<text x="340.8" y="160.7">14.2</text>
<text x="97.6" y="164.1">24</text>
<text x="97.6" y="167.7">25</text>
<text x="110.2" y="164.1">SBd</text>
<text x="110.2" y="167.7">SBd</text>
<text x="126.1" y="164.1">10</text>
<text x="126.1" y="167.7">10</text>
<text x="137" y="164.1">23.1</text>
<text x="137.1" y="167.7">23.4</text>
<text x="165.6" y="164.1">57</text>
<text x="165.6" y="167.7">58</text>
<text x="178.1" y="164.1">Riv</text>
<text x="178.1" y="167.7">Riv</text>
<text x="194.5" y="164.1">10</text>
<text x="194.5" y="167.7">10</text>
<text x="205.1" y="167.7">R0.7</text>
<text x="206.8" y="164.1">0.2</text>
<text x="233.2" y="164.2">90</text>
<text x="233.2" y="167.6">91</text>
<text x="245.9" y="164.2">Riv</text>
<text x="245.9" y="167.6">Riv</text>
<text x="260.7" y="164.2">215</text>
<text x="260.7" y="167.6">215</text>
<text x="272.9" y="167.6">35.8</text>
<text x="273" y="164.2">35.7</text>
<text x="300.5" y="164.2">123</text>
<text x="300.6" y="167.6">124</text>
<text x="314.5" y="164.2">SBd</text>
<text x="314.5" y="167.6">SBd</text>
<text x="329.5" y="164.2">215</text>
<text x="329.5" y="167.6">215</text>
<text x="340.8" y="164.2">15.0</text>
<text x="340.8" y="167.6">15.7</text>
<text x="97.6" y="171.2">26</text>
<text x="110.2" y="171.2">SBd</text>
<text x="126.1" y="171.2">10</text>
<text x="137" y="171.2">23.9</text>
<text x="165.6" y="171.2">59</text>
<text x="178.1" y="171.2">Riv</text>
<text x="194.5" y="171.2">10</text>
<text x="206.8" y="171.2">1.0</text>
<text x="233.2" y="171.1">92</text>
<text x="245.9" y="171.1">Riv</text>
<text x="260.7" y="171.1">215</text>
<text x="273" y="171.1">36.4</text>
<text x="300.5" y="171.2">125</text>
<text x="314.5" y="171.2">SBd</text>
<text x="329.5" y="171.2">215</text>
<text x="340.9" y="171.2">16.4</text>
<text x="97.6" y="174.6">27</text>
<text x="97.6" y="178.1">28</text>
<text x="110.2" y="174.6">SBd</text>
<text x="110.2" y="178.1">SBd</text>
<text x="126.1" y="174.6">10</text>
<text x="126.1" y="178.1">10</text>
<text x="137" y="178.1">25.3</text>
<text x="137.1" y="174.6">24.4</text>
<text x="165.6" y="174.6">60</text>
<text x="165.6" y="178">61</text>
<text x="178.1" y="174.6">Riv</text>
<text x="178.1" y="178">Riv</text>
<text x="194.5" y="174.6">10</text>
<text x="194.5" y="178">10</text>
<text x="205" y="178">R3.0</text>
<text x="206.8" y="174.6">2.0</text>
<text x="233.2" y="174.7">93</text>
<text x="233.2" y="178.1">94</text>
<text x="245.9" y="174.7">Riv</text>
<text x="245.9" y="178.1">Riv</text>
<text x="260.7" y="174.7">215</text>
<text x="260.7" y="178.1">215</text>
<text x="272.9" y="174.7">36.5</text>
<text x="273" y="178.1">37.2</text>
<text x="300.3" y="178.2">127</text>
<text x="300.5" y="174.6">126</text>
<text x="314.5" y="174.6">SBd</text>
<text x="314.5" y="178.2">SBd</text>
<text x="329.5" y="174.6">215</text>
<text x="329.5" y="178.2">215</text>
<text x="340.8" y="178.2">17.3</text>
<text x="341" y="174.6">17.1</text>
<text x="97.6" y="181.5">29</text>
<text x="97.6" y="184.8">30</text>
<text x="110.2" y="181.5">SBd</text>
<text x="110.2" y="184.8">SBd</text>
<text x="126.1" y="181.5">10</text>
<text x="126.1" y="184.8">10</text>
<text x="137" y="184.8">26.5</text>
<text x="137" y="181.5">26.1</text>
<text x="165.6" y="181.5">62</text>
<text x="165.6" y="185">63</text>
<text x="178.1" y="181.5">Riv</text>
<text x="178.1" y="185">Riv</text>
<text x="194.5" y="181.5">10</text>
<text x="194.5" y="185">10</text>
<text x="205" y="185">R3.9</text>
<text x="206.9" y="181.5">3.1</text>
<text x="233.2" y="181.6">95</text>
<text x="233.2" y="185">96</text>
<text x="245.9" y="181.6">Riv</text>
<text x="245.9" y="185">Riv</text>
<text x="260.7" y="181.6">215</text>
<text x="260.7" y="185">215</text>
<text x="272.9" y="181.6">37.5</text>
<text x="273" y="185">38.4</text>
<text x="97.6" y="188.5">31</text>
<text x="97.6" y="191.9">32</text>
<text x="110.2" y="188.5">SBd</text>
<text x="110.2" y="191.9">SBd</text>
<text x="126.1" y="188.6">10</text>
<text x="126.1" y="191.9">10</text>
<text x="137" y="188.5">26.8</text>
<text x="137" y="191.9">27.6</text>
<text x="165.6" y="188.5">64</text>
<text x="165.6" y="191.9">65</text>
<text x="178.1" y="188.5">Riv</text>
<text x="178.1" y="191.9">Riv</text>
<text x="194.5" y="188.5">10</text>
<text x="194.5" y="191.9">10</text>
<text x="205.1" y="188.5">R4.6</text>
<text x="205.2" y="191.9">R5.4</text>
<text x="233.2" y="188.4">97</text>
<text x="233.2" y="192">98</text>
<text x="245.9" y="188.4">Riv</text>
<text x="245.9" y="192">SBd</text>
<text x="260.7" y="188.4">215</text>
<text x="260.7" y="192">215</text>
<text x="272.9" y="188.4">43.9</text>
<text x="274.8" y="192">0.1</text>
<text x="97.6" y="195.3">33</text>
<text x="110.2" y="195.3">SBd</text>
<text x="126.1" y="195.3">10</text>
<text x="137" y="195.3">27.9</text>
<text x="165.6" y="195.2">66</text>
<text x="178.1" y="195.2">Riv</text>
<text x="194.5" y="195.3">10</text>
<text x="206.8" y="195.2">5.6</text>
<text x="233.2" y="195.4">99</text>
<text x="245.9" y="195.4">SBd</text>
<text x="260.7" y="195.4">215</text>
<text x="274.6" y="195.4">0.5</text>
<text x="423.1" y="269.1" transform="rotate(-90 423.1 269.1)">01-11-12</text>
<text x="288.9" y="273.3">UNIT</text>
<text x="297.4" y="273.3">2431</text>
<text x="328.3" y="273.3">PROJECT NUMBER &amp; PHASE</text>
<text x="386.4" y="273.3">08000067891</text>
</g>
<g font-size="1.5">
<text x="18.2" y="59.6" transform="rotate(-90 18.2 59.6)">BY</text>
<text x="24.3" y="65.1" transform="rotate(-90 24.3 65.1)">REVISED</text>
<text x="18.2" y="71.1" transform="rotate(-90 18.2 71.1)">REVISED</text>
<text x="24.3" y="72.5" transform="rotate(-90 24.3 72.5)">DATE</text>
<text x="19.3" y="123" transform="rotate(-90 19.3 123)">BY</text>
<text x="24.3" y="123.6" transform="rotate(-90 24.3 123.6)">BY</text>
<text x="17.1" y="135.9" transform="rotate(-90 17.1 135.9)">CALCULATED-</text>
<text x="19.3" y="135.9" transform="rotate(-90 19.3 135.9)">DESIGNED</text>
<text x="24.3" y="135.4" transform="rotate(-90 24.3 135.4)">CHECKED</text>
<text x="17" y="163.1" transform="rotate(-90 17 163.1)">SUPERVISOR</text>
<text x="17" y="178.9" transform="rotate(-90 17 178.9)">FUNCTIONAL</text>
<text x="14.2" y="273.5">BORDER LAST REVISED 7/2/2010</text>
</g>
<g font-size="1.3">
<text x="10" y="30.2">x</text>
<text x="400.9" y="40">CIVIL</text>
<text x="9.9" y="85.5">x</text>
<text x="10" y="140.7">x</text>
<text x="10" y="196">x</text>
<text x="9.9" y="251.4">x</text>
</g>
<g font-size="1.2">
<text x="383.7" y="11.3">POST MILES</text>
<text x="401.8" y="11.2">SHEET</text>
<text x="410.2" y="11.2">TOTAL</text>
<text x="346.9" y="12.2">Dist</text>
<text x="354.8" y="12.2">COUNTY</text>
<text x="368.7" y="12.2">ROUTE</text>
<text x="381.6" y="13.1">TOTAL PROJECT</text>
<text x="403.9" y="13.1">No.</text>
<text x="409.5" y="13.1">SHEETS</text>
<text x="348.7" y="27.1">REGISTERED CIVIL ENGINEER</text>
<text x="386.5" y="27.1">DATE</text>
<text x="349" y="35.9">PLANS APPROVAL DATE</text>
<text x="348" y="41.4">OR AGENTS SHALL NOT BE RESPONSIBLE FOR</text>
<text x="348" y="39.6">THE STATE OF CALIFORNIA OR ITS OFFICERS</text>
<text x="348" y="45.1">COPIES OF THIS PLAN SHEET.</text>
<text x="348" y="43.3">THE ACCURACY OR COMPLETENESS OF SCANNED</text>
<text x="420.8" y="237.8" transform="rotate(-90 420.8 237.8)">=&gt; $DATE</text>
<text x="423.3" y="238.1" transform="rotate(-90 423.3 238.1)">=&gt;</text>
<text x="423.4" y="234.5" transform="rotate(-90 423.4 234.5)">$TIME</text>
<text x="420.8" y="247.6" transform="rotate(-90 420.8 247.6)">PLOTTED</text>
<text x="423.3" y="247.9" transform="rotate(-90 423.3 247.9)">PLOTTED</text>
<text x="420.8" y="253.7" transform="rotate(-90 420.8 253.7)">DATE</text>
<text x="423.3" y="253.7" transform="rotate(-90 423.3 253.7)">TIME</text>
<text x="77.8" y="272.1">USERNAME =&gt; $USER</text>
<text x="77.9" y="274.6">DGN FILE =&gt;</text>
<text x="92" y="274.6">$REQUEST</text>
<text x="173.8" y="272.6">RELATIVE BORDER SCALE</text>
<text x="180.2" y="274.5">IS IN INCHES</text>
</g>
<g font-size="1.1">
<text x="396.7" y="34.1">No.</text>
<text x="398" y="37.3">Exp.</text>
<text x="102.2" y="79.7">#</text>
<text x="170.2" y="79.7">#</text>
<text x="238.3" y="79.7">#</text>
<text x="306.3" y="79.7">#</text>
<text x="216.6" y="271.9">0</text>
<text x="229.1" y="272">1</text>
<text x="241.5" y="271.9">2</text>
<text x="253.7" y="272.1">3</text>
</g>
<g font-size="1">
<text x="400" y="23.6" transform="rotate(-20 400 23.6)">R</text>
<text x="401" y="23.2" transform="rotate(-15 401 23.2)">O</text>
<text x="402.1" y="22.9" transform="rotate(-10 402.1 22.9)">F</text>
<text x="403.2" y="22.8" transform="rotate(-4 403.2 22.8)">E</text>
<text x="404.3" y="22.7" transform="rotate(1 404.3 22.7)">S</text>
<text x="405.4" y="22.8" transform="rotate(12 405.4 22.8)">S</text>
<text x="406.7" y="23" transform="rotate(17 406.7 23)">I</text>
<text x="407.6" y="23.3" transform="rotate(22 407.6 23.3)">O</text>
<text x="408.6" y="23.7" transform="rotate(28 408.6 23.7)">N</text>
<text x="394.9" y="29.3" transform="rotate(-69 394.9 29.3)">T</text>
<text x="395.3" y="28.3" transform="rotate(-63 395.3 28.3)">E</text>
<text x="395.9" y="27.3" transform="rotate(-53 395.9 27.3)">R</text>
<text x="396.5" y="26.4" transform="rotate(-47 396.5 26.4)">E</text>
<text x="397.3" y="25.6" transform="rotate(-42 397.3 25.6)">D</text>
<text x="399" y="24.2" transform="rotate(-31 399 24.2)">P</text>
<text x="409.5" y="24.3" transform="rotate(33 409.5 24.3)">A</text>
<text x="410.5" y="24.9" transform="rotate(44 410.5 24.9)">L</text>
<text x="412" y="26.5" transform="rotate(55 412 26.5)">E</text>
<text x="412.7" y="27.4" transform="rotate(60 412.7 27.4)">N</text>
<text x="413.2" y="28.4" transform="rotate(65 413.2 28.4)">G</text>
<text x="413.7" y="29.6" transform="rotate(76 413.7 29.6)">I</text>
<text x="394.3" y="32.6" transform="rotate(-85 394.3 32.6)">G</text>
<text x="394.4" y="33.7" transform="rotate(-96 394.4 33.7)">E</text>
<text x="394.4" y="31.3" transform="rotate(-79 394.4 31.3)">I</text>
<text x="394.6" y="34.8" transform="rotate(-101 394.6 34.8)">R</text>
<text x="394.6" y="30.4" transform="rotate(-74 394.6 30.4)">S</text>
<text x="413.9" y="30.5" transform="rotate(81 413.9 30.5)">N</text>
<text x="414.1" y="33.8" transform="rotate(98 414.1 33.8)">R</text>
<text x="414.1" y="31.6" transform="rotate(87 414.1 31.6)">E</text>
<text x="414.1" y="32.7" transform="rotate(92 414.1 32.7)">E</text>
<text x="396" y="39.8" transform="rotate(46 396 39.8)">S</text>
<text x="396.6" y="40.4" transform="rotate(41 396.6 40.4)">T</text>
<text x="397.3" y="41.1" transform="rotate(37 397.3 41.1)">A</text>
<text x="398.1" y="41.6" transform="rotate(32 398.1 41.6)">T</text>
<text x="410.6" y="41.5" transform="rotate(-38 410.6 41.5)">I</text>
<text x="411.2" y="41" transform="rotate(-43 411.2 41)">A</text>
<text x="398.9" y="42.1" transform="rotate(27 398.9 42.1)">E</text>
<text x="400.6" y="42.9" transform="rotate(18 400.6 42.9)">O</text>
<text x="401.5" y="43.2" transform="rotate(13 401.5 43.2)">F</text>
<text x="403.4" y="43.5" transform="rotate(4 403.4 43.5)">C</text>
<text x="404.3" y="43.5" transform="rotate(-1 404.3 43.5)">A</text>
<text x="405.3" y="43.5" transform="rotate(-6 405.3 43.5)">L</text>
<text x="406.4" y="43.3" transform="rotate(-10 406.4 43.3)">I</text>
<text x="407.1" y="43.1" transform="rotate(-15 407.1 43.1)">F</text>
<text x="408" y="42.9" transform="rotate(-24 408 42.9)">O</text>
<text x="408.9" y="42.5" transform="rotate(-29 408.9 42.5)">R</text>
<text x="409.7" y="42.1" transform="rotate(-34 409.7 42.1)">N</text>
<text x="419.8" y="263.3" transform="rotate(-90 419.8 263.3)">REVISION</text>
<text x="419.8" y="268.2" transform="rotate(-90 419.8 268.2)">LAST</text>
</g>
<g font-size=".5">
<text x="22" y="239.7" transform="rotate(-90 22 239.7)">R</text>
<text x="21.9" y="261.4" transform="rotate(-90 21.9 261.4)">R</text>
</g>
</svg>
